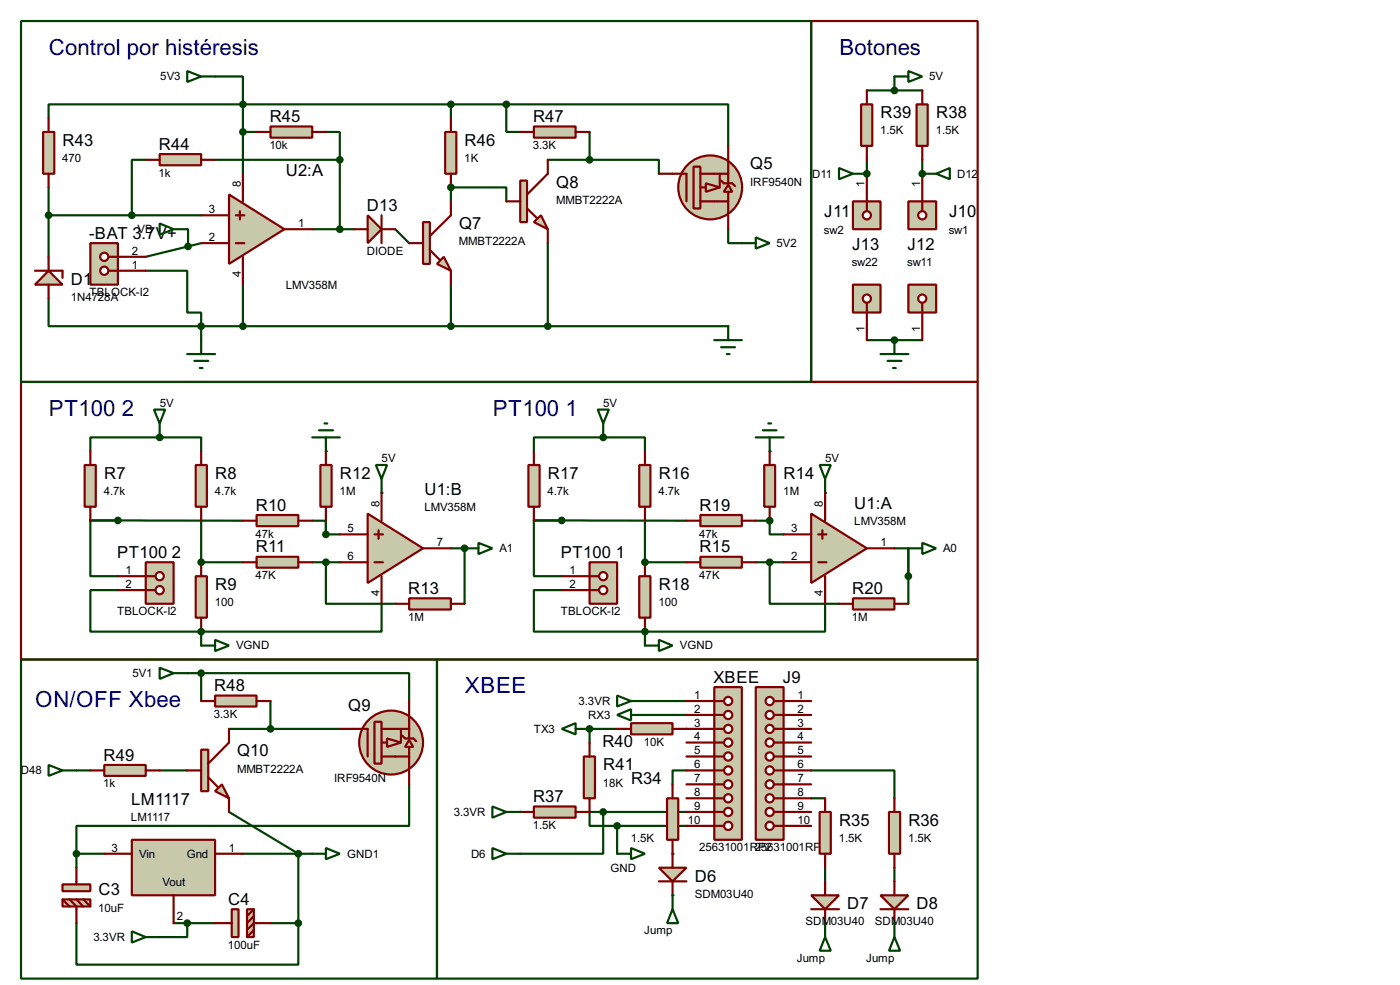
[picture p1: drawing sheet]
<svg xmlns="http://www.w3.org/2000/svg" width="256mm" height="180mm" viewBox="0 0 256 180" stroke-linecap="round" stroke-linejoin="round" font-family="sans-serif">
<circle cx="59.7" cy="82.6" r=".2" fill="#004000"/>
<path d="M16.6 82.6v-2.5h20.3v2.5" fill="none" stroke="#004000" stroke-width=".4"/>
<circle cx="29.3" cy="80.1" r=".2" fill="#004000"/>
<path d="M36.9 95.3v7.6h7.6" fill="none" stroke="#004000" stroke-width=".4"/>
<circle cx="36.9" cy="102.9" r=".2" fill="#004000"/>
<path d="M57.2 95.3h2.5v2.5v-2.5M57.2 102.9h2.5v7.6h12.7M85.1 100.4v10.1" fill="none" stroke="#004000" stroke-width=".4"/>
<circle cx="85.1" cy="100.4" r=".2" fill="#004000"/>
<path d="M118.2 128.3h7.6M118.2 130.9h7.6" fill="none" stroke="#004000" stroke-width=".4"/>
<circle cx="125.8" cy="133.4" r=".2" fill="#004000"/>
<path d="M113.1 133.4h-5.1v2.5" fill="none" stroke="#004000" stroke-width=".4"/>
<circle cx="108" cy="133.4" r=".2" fill="#004000"/>
<path d="M158.8 16.6h10.2M163.9 14v2.6M169 29.3v2.5" fill="none" stroke="#004000" stroke-width=".4"/>
<g fill="#004000">
<circle cx="169" cy="31.8" r=".2"/>
<circle cx="158.8" cy="31.8" r=".2"/>
</g>
<path d="M158.8 29.3v2.5" fill="none" stroke="#004000" stroke-width=".4"/>
<g fill="#004000">
<circle cx="158.8" cy="31.8" r=".2"/>
<circle cx="163.9" cy="62.3" r=".2"/>
</g>
<path d="M158.8 62.3h10.2M21.6 95.3h-5.2h.2M21.6 95.3h-5v10.2h5M21.6 95.3h22.9" fill="none" stroke="#004000" stroke-width=".4"/>
<circle cx="36.9" cy="115.6" r=".2" fill="#004000"/>
<path d="M21.6 108h-5v7.6h20.3v2.6" fill="none" stroke="#004000" stroke-width=".4"/>
<circle cx="141" cy="82.6" r=".2" fill="#004000"/>
<path d="M97.8 82.6v-2.5h20.4v2.5" fill="none" stroke="#004000" stroke-width=".4"/>
<circle cx="110.5" cy="80.1" r=".2" fill="#004000"/>
<path d="M118.2 95.3v7.6h7.6" fill="none" stroke="#004000" stroke-width=".4"/>
<circle cx="118.2" cy="102.9" r=".2" fill="#004000"/>
<path d="M102.9 95.3h-5.2h.1M102.9 95.3h-5.1v10.2h5.1M102.9 95.3h22.9" fill="none" stroke="#004000" stroke-width=".4"/>
<circle cx="118.2" cy="115.6" r=".2" fill="#004000"/>
<path d="M102.9 108h-5.1v7.6h20.4v2.6M125.8 141h-2.6v2.6" fill="none" stroke="#004000" stroke-width=".4"/>
<circle cx="123.2" cy="156.3" r=".2" fill="#004000"/>
<path d="M148.6 141h15.3v5.1M148.6 146.1h2.6M151.2 158.8v2.5M163.9 158.8v2.5" fill="none" stroke="#004000" stroke-width=".4"/>
<circle cx="95.3" cy="148.6" r=".2" fill="#004000"/>
<path d="M108 148.6h17.8M110.5 148.6v7.7h-15.2" fill="none" stroke="#004000" stroke-width=".4"/>
<g fill="#004000">
<circle cx="151.2" cy="169" r=".2"/>
<circle cx="163.9" cy="169" r=".2"/>
<circle cx="123.2" cy="163.9" r=".2"/>
</g>
<path d="M14 169v7.6h40.7v-7.6h-5.1M31.8 169h7.6M34.3 169v2.5h-5" fill="none" stroke="#004000" stroke-width=".4"/>
<circle cx="151.2" cy="90.2" r=".2" fill="#004000"/>
<path d="M138.5 102.9h5.1M141 102.9v7.6h12.7M151.2 110.5v5.1h-33M163.9 100.4h2.5v5.1M166.4 100.4v10.1" fill="none" stroke="#004000" stroke-width=".4"/>
<circle cx="141" cy="95.3" r=".2" fill="#004000"/>
<path d="M59.7 97.8h2.6M138.5 95.3h2.5v2.5h2.6M59.7 102.9h2.6M82.6 100.4h2.5" fill="none" stroke="#004000" stroke-width=".4"/>
<circle cx="69.9" cy="90.2" r=".2" fill="#004000"/>
<g fill="none" stroke="#004000" stroke-width=".4">
<path d="M8.9 21.6v-2.5h35.6v12.7M8.9 34.3v12.7M8.9 39.4h28M26.7 29.3h-2.5v10.1M39.4 29.3h22.9M44.5 24.2h2.5M59.7 24.2h2.6v5.1M62.3 29.3v12.7M82.6 36.9v-2.6h10.2v2.6M8.9 54.7v5h28M26.7 49.6h7.6v7.6h2.6v2.5M36.9 59.7v2.6"/>
<path d="M44.5 52.1v7.6M57.2 42h7.6M72.4 42l2.6 2.5M82.6 52.1v7.6h-45.7M69.9 110.5v5.1h-33M44.5 156.3h12.7M54.7 156.3v12.7M108 148.6v2.6h5.1M113.1 151.2h12.7M113.1 151.2v5.1"/>
</g>
<circle cx="82.6" cy="34.3" r=".2" fill="#004000"/>
<g fill="none" stroke="#004000" stroke-width=".4">
<path d="M39.4 14h5.1v5.1h48.3M82.6 19.1v2.5M92.8 19.1h40.6v7.6M92.8 19.1v5.1h2.5M100.4 29.3h7.6M108 29.3h12.7v2.5M108 24.2v5.1M34.3 42h.2v3.1M34.5 45.1l-7.8 1.9M36.9 44.5l-2.4 .6M82.6 59.7h50.8M100.4 44.5v15.2"/>
<path d="M133.4 42v2.5h2.5M68.9 85.1h2l-1 2.6zM69.9 87.7v2.5M34.3 123.2h2.6M36.9 123.2h38.1v5.1M36.9 123.2v5.1M42 133.4h20.3M49.6 128.3v5.1M14 141h2.6M14 156.3v2.5M14 156.3h5.1M29.3 141h5"/>
<path d="M42 148.6l12.7 7.7M75 143.6v7.6h-61v5.1"/>
</g>
<path d="M58.7 85.1h2.1v7.7h-2.1z" fill="#c8c8aa" stroke="#800000" stroke-width=".4"/>
<path d="M59.7 82.6v2.5M59.7 92.8v2.5" fill="none" stroke="#800000" stroke-width=".4"/>
<path d="M58.5 78.8h2.5M59.5 77.5h.5M57.2 80.1h5.1M59.7 80.1v2.5" fill="none" stroke="#004000" stroke-width=".4"/>
<path d="M47 101.9h7.7v2h-7.7z" fill="#c8c8aa" stroke="#800000" stroke-width=".4"/>
<path d="M44.5 102.9h2.5M54.7 102.9h2.5" fill="none" stroke="#800000" stroke-width=".4"/>
<path d="M35.9 85.1h2v7.7h-2z" fill="#c8c8aa" stroke="#800000" stroke-width=".4"/>
<path d="M36.9 82.6v2.5M36.9 92.8v2.5" fill="none" stroke="#800000" stroke-width=".4"/>
<path d="M15.5 85.1h2.1v7.7h-2.1z" fill="#c8c8aa" stroke="#800000" stroke-width=".4"/>
<path d="M16.6 82.6v2.5M16.6 92.8v2.5" fill="none" stroke="#800000" stroke-width=".4"/>
<path d="M28.2 75h2.1l-1 2.5zM29.3 77.5v2.6" fill="none" stroke="#004000" stroke-width=".4"/>
<circle cx="29.2" cy="80.1" r=".5" fill="#004000" stroke="#004000" stroke-width=".4"/>
<path d="M35.9 105.5h2v7.6h-2z" fill="#c8c8aa" stroke="#800000" stroke-width=".4"/>
<path d="M36.9 102.9v2.6M36.9 113.1v2.5" fill="none" stroke="#800000" stroke-width=".4"/>
<circle cx="36.8" cy="102.9" r=".5" fill="#004000" stroke="#004000" stroke-width=".4"/>
<path d="M47 94.3h7.7v2h-7.7z" fill="#c8c8aa" stroke="#800000" stroke-width=".4"/>
<path d="M44.5 95.3h2.5M54.7 95.3h2.5" fill="none" stroke="#800000" stroke-width=".4"/>
<path d="M75 109.5h7.6v2.1h-7.6z" fill="#c8c8aa" stroke="#800000" stroke-width=".4"/>
<path d="M72.4 110.5h2.6M82.6 110.5h2.5" fill="none" stroke="#800000" stroke-width=".4"/>
<g fill="#004000" stroke="#004000" stroke-width=".4">
<circle cx="59.7" cy="102.9" r=".5"/>
<circle cx="59.7" cy="97.8" r=".5"/>
<circle cx="85.1" cy="100.4" r=".5"/>
</g>
<path d="M87.7 99.4l2.5 1-2.5 1zM85.1 100.4h2.6" fill="none" stroke="#004000" stroke-width=".4"/>
<path d="M130.9 125.8h5v27.9h-5z" fill="#c8c8aa" stroke="#800000" stroke-width=".4"/>
<path d="M130.9 128.3h1.7" fill="none" stroke="#800000" stroke-width=".4"/>
<circle cx="133.4" cy="128.3" r=".75" fill="#feffff" stroke="#800000" stroke-width=".4"/>
<path d="M130.9 130.9h1.7" fill="none" stroke="#800000" stroke-width=".4"/>
<circle cx="133.4" cy="130.9" r=".75" fill="#feffff" stroke="#800000" stroke-width=".4"/>
<path d="M130.9 133.4h1.7" fill="none" stroke="#800000" stroke-width=".4"/>
<circle cx="133.4" cy="133.4" r=".75" fill="#feffff" stroke="#800000" stroke-width=".4"/>
<path d="M130.9 135.9h1.7" fill="none" stroke="#800000" stroke-width=".4"/>
<circle cx="133.4" cy="135.9" r=".75" fill="#feffff" stroke="#800000" stroke-width=".4"/>
<path d="M130.9 138.5h1.7" fill="none" stroke="#800000" stroke-width=".4"/>
<circle cx="133.4" cy="138.5" r=".75" fill="#feffff" stroke="#800000" stroke-width=".4"/>
<path d="M130.9 141h1.7" fill="none" stroke="#800000" stroke-width=".4"/>
<circle cx="133.4" cy="141" r=".75" fill="#feffff" stroke="#800000" stroke-width=".4"/>
<path d="M130.9 143.6h1.7" fill="none" stroke="#800000" stroke-width=".4"/>
<circle cx="133.4" cy="143.6" r=".75" fill="#feffff" stroke="#800000" stroke-width=".4"/>
<path d="M130.9 146.1h1.7" fill="none" stroke="#800000" stroke-width=".4"/>
<circle cx="133.4" cy="146.1" r=".75" fill="#feffff" stroke="#800000" stroke-width=".4"/>
<path d="M130.9 148.6h1.7" fill="none" stroke="#800000" stroke-width=".4"/>
<circle cx="133.4" cy="148.6" r=".75" fill="#feffff" stroke="#800000" stroke-width=".4"/>
<path d="M130.9 151.2h1.7" fill="none" stroke="#800000" stroke-width=".4"/>
<circle cx="133.4" cy="151.2" r=".75" fill="#feffff" stroke="#800000" stroke-width=".4"/>
<path d="M125.8 128.3h5.1M125.8 130.9h5.1M125.8 133.4h5.1M125.8 135.9h5.1M125.8 138.5h5.1M125.8 141h5.1M125.8 143.6h5.1M125.8 146.1h5.1M125.8 148.6h5.1M125.8 151.2h5.1" fill="none" stroke="#800000" stroke-width=".4"/>
<path d="M138.5 125.8h5.1v27.9h-5.1z" fill="#c8c8aa" stroke="#800000" stroke-width=".4"/>
<path d="M141.8 128.3h1.8" fill="none" stroke="#800000" stroke-width=".4"/>
<circle cx="141" cy="128.3" r=".75" fill="#feffff" stroke="#800000" stroke-width=".4"/>
<path d="M141.8 130.9h1.8" fill="none" stroke="#800000" stroke-width=".4"/>
<circle cx="141" cy="130.9" r=".75" fill="#feffff" stroke="#800000" stroke-width=".4"/>
<path d="M141.8 133.4h1.8" fill="none" stroke="#800000" stroke-width=".4"/>
<circle cx="141" cy="133.4" r=".75" fill="#feffff" stroke="#800000" stroke-width=".4"/>
<path d="M141.8 135.9h1.8" fill="none" stroke="#800000" stroke-width=".4"/>
<circle cx="141" cy="135.9" r=".75" fill="#feffff" stroke="#800000" stroke-width=".4"/>
<path d="M141.8 138.5h1.8" fill="none" stroke="#800000" stroke-width=".4"/>
<circle cx="141" cy="138.5" r=".75" fill="#feffff" stroke="#800000" stroke-width=".4"/>
<path d="M141.8 141h1.8" fill="none" stroke="#800000" stroke-width=".4"/>
<circle cx="141" cy="141" r=".75" fill="#feffff" stroke="#800000" stroke-width=".4"/>
<path d="M141.8 143.6h1.8" fill="none" stroke="#800000" stroke-width=".4"/>
<circle cx="141" cy="143.6" r=".75" fill="#feffff" stroke="#800000" stroke-width=".4"/>
<path d="M141.8 146.1h1.8" fill="none" stroke="#800000" stroke-width=".4"/>
<circle cx="141" cy="146.1" r=".75" fill="#feffff" stroke="#800000" stroke-width=".4"/>
<path d="M141.8 148.6h1.8" fill="none" stroke="#800000" stroke-width=".4"/>
<circle cx="141" cy="148.6" r=".75" fill="#feffff" stroke="#800000" stroke-width=".4"/>
<path d="M141.8 151.2h1.8" fill="none" stroke="#800000" stroke-width=".4"/>
<circle cx="141" cy="151.2" r=".75" fill="#feffff" stroke="#800000" stroke-width=".4"/>
<path d="M143.6 128.3h5M143.6 130.9h5M143.6 133.4h5M143.6 135.9h5M143.6 138.5h5M143.6 141h5M143.6 143.6h5M143.6 146.1h5M143.6 148.6h5M143.6 151.2h5" fill="none" stroke="#800000" stroke-width=".4"/>
<path d="M102.9 133.4l2.6-1v2zM105.5 133.4h2.5M113.1 127.3l2.5 1-2.5 1zM113.1 130.9l2.5-1.1v2.1zM115.6 128.3h2.6M115.6 130.9h2.6" fill="none" stroke="#004000" stroke-width=".4"/>
<path d="M115.6 132.4h7.6v2h-7.6z" fill="#c8c8aa" stroke="#800000" stroke-width=".4"/>
<path d="M113.1 133.4h2.5M123.2 133.4h2.6" fill="none" stroke="#800000" stroke-width=".4"/>
<path d="M107 138.5h2v7.6h-2z" fill="#c8c8aa" stroke="#800000" stroke-width=".4"/>
<path d="M108 135.9v2.6M108 146.1v2.5" fill="none" stroke="#800000" stroke-width=".4"/>
<circle cx="108" cy="133.4" r=".5" fill="#004000" stroke="#004000" stroke-width=".4"/>
<path d="M163.9 14h2.5M166.4 13l2.6 1-2.6 1zM153.7 30.8l2.6 1-2.6 1zM156.3 31.8h2.5M169 31.8h2.5M171.5 31.8l2.5-1v2z" fill="none" stroke="#004000" stroke-width=".4"/>
<path d="M166.4 36.9h5.1v5.1h-5.1z" fill="#c8c8aa" stroke="#800000" stroke-width=".4"/>
<path d="M169 36.9v1.8" fill="none" stroke="#800000" stroke-width=".4"/>
<circle cx="168.9" cy="39.4" r=".75" fill="#feffff" stroke="#800000" stroke-width=".4"/>
<path d="M169 31.8v5.1" fill="none" stroke="#800000" stroke-width=".4"/>
<path d="M156.3 36.9h5v5.1h-5z" fill="#c8c8aa" stroke="#800000" stroke-width=".4"/>
<path d="M158.8 36.9v1.8" fill="none" stroke="#800000" stroke-width=".4"/>
<circle cx="158.8" cy="39.4" r=".75" fill="#feffff" stroke="#800000" stroke-width=".4"/>
<path d="M158.8 31.8v5.1" fill="none" stroke="#800000" stroke-width=".4"/>
<path d="M166.4 52.1h5.1v5.1h-5.1z" fill="#c8c8aa" stroke="#800000" stroke-width=".4"/>
<path d="M169 55.4v1.8" fill="none" stroke="#800000" stroke-width=".4"/>
<circle cx="168.9" cy="54.7" r=".75" fill="#feffff" stroke="#800000" stroke-width=".4"/>
<path d="M169 57.2v5.1" fill="none" stroke="#800000" stroke-width=".4"/>
<path d="M156.3 52.1h5v5.1h-5z" fill="#c8c8aa" stroke="#800000" stroke-width=".4"/>
<path d="M158.8 55.4v1.8" fill="none" stroke="#800000" stroke-width=".4"/>
<circle cx="158.8" cy="54.7" r=".75" fill="#feffff" stroke="#800000" stroke-width=".4"/>
<path d="M158.8 57.2v5.1" fill="none" stroke="#800000" stroke-width=".4"/>
<path d="M157.8 19.1h2v7.6h-2z" fill="#c8c8aa" stroke="#800000" stroke-width=".4"/>
<path d="M158.8 16.6v2.5M158.8 26.7v2.6" fill="none" stroke="#800000" stroke-width=".4"/>
<path d="M167.9 19.1h2.1v7.6h-2.1z" fill="#c8c8aa" stroke="#800000" stroke-width=".4"/>
<path d="M169 16.6v2.5M169 26.7v2.6" fill="none" stroke="#800000" stroke-width=".4"/>
<g fill="#004000" stroke="#004000" stroke-width=".4">
<circle cx="163.8" cy="16.6" r=".5"/>
<circle cx="168.9" cy="31.8" r=".5"/>
<circle cx="158.8" cy="31.8" r=".5"/>
<circle cx="163.8" cy="62.3" r=".5"/>
</g>
<path d="M161.3 64.8h5.1M162.6 66.1h2.6M163.6 67.4h.5M163.9 62.3v2.5" fill="none" stroke="#004000" stroke-width=".4"/>
<path d="M26.7 102.9h5.1v7.6h-5.1z" fill="#c8c8aa" stroke="#800000" stroke-width=".4"/>
<path d="M26.7 105.5h1.8" fill="none" stroke="#800000" stroke-width=".4"/>
<circle cx="29.2" cy="105.5" r=".75" fill="#feffff" stroke="#800000" stroke-width=".4"/>
<path d="M26.7 108h1.8" fill="none" stroke="#800000" stroke-width=".4"/>
<circle cx="29.2" cy="108" r=".75" fill="#feffff" stroke="#800000" stroke-width=".4"/>
<path d="M21.6 105.5h5.1M21.6 108h5.1" fill="none" stroke="#800000" stroke-width=".4"/>
<g fill="#004000" stroke="#004000" stroke-width=".4">
<circle cx="21.6" cy="95.3" r=".5"/>
<circle cx="36.8" cy="115.6" r=".5"/>
</g>
<path d="M150.2 85.1h2l-1 2.6zM151.2 87.7v2.5M36.9 118.2h2.5M39.4 117.1l2.6 1.1-2.6 1z" fill="none" stroke="#004000" stroke-width=".4"/>
<path d="M140 85.1h2v7.7h-2z" fill="#c8c8aa" stroke="#800000" stroke-width=".4"/>
<path d="M141 82.6v2.5M141 92.8v2.5" fill="none" stroke="#800000" stroke-width=".4"/>
<path d="M139.8 78.8h2.5M140.8 77.5h.5M138.5 80.1h5.1M141 80.1v2.5" fill="none" stroke="#004000" stroke-width=".4"/>
<path d="M128.3 101.9h7.6v2h-7.6z" fill="#c8c8aa" stroke="#800000" stroke-width=".4"/>
<path d="M125.8 102.9h2.5M135.9 102.9h2.6" fill="none" stroke="#800000" stroke-width=".4"/>
<path d="M117.1 85.1h2.1v7.7h-2.1z" fill="#c8c8aa" stroke="#800000" stroke-width=".4"/>
<path d="M118.2 82.6v2.5M118.2 92.8v2.5" fill="none" stroke="#800000" stroke-width=".4"/>
<path d="M96.8 85.1h2.1v7.7h-2.1z" fill="#c8c8aa" stroke="#800000" stroke-width=".4"/>
<path d="M97.8 82.6v2.5M97.8 92.8v2.5" fill="none" stroke="#800000" stroke-width=".4"/>
<path d="M109.5 75h2.1l-1.1 2.5zM110.5 77.5v2.6" fill="none" stroke="#004000" stroke-width=".4"/>
<circle cx="110.5" cy="80.1" r=".5" fill="#004000" stroke="#004000" stroke-width=".4"/>
<path d="M117.1 105.5h2.1v7.6h-2.1z" fill="#c8c8aa" stroke="#800000" stroke-width=".4"/>
<path d="M118.2 102.9v2.6M118.2 113.1v2.5" fill="none" stroke="#800000" stroke-width=".4"/>
<circle cx="118.1" cy="102.9" r=".5" fill="#004000" stroke="#004000" stroke-width=".4"/>
<path d="M128.3 94.3h7.6v2h-7.6z" fill="#c8c8aa" stroke="#800000" stroke-width=".4"/>
<path d="M125.8 95.3h2.5M135.9 95.3h2.6" fill="none" stroke="#800000" stroke-width=".4"/>
<path d="M156.3 109.5h7.6v2.1h-7.6z" fill="#c8c8aa" stroke="#800000" stroke-width=".4"/>
<path d="M153.7 110.5h2.6M163.9 110.5h2.5" fill="none" stroke="#800000" stroke-width=".4"/>
<path d="M169 99.4l2.5 1-2.5 1zM166.4 100.4h2.6" fill="none" stroke="#004000" stroke-width=".4"/>
<path d="M108 102.9h5.1v7.6h-5.1z" fill="#c8c8aa" stroke="#800000" stroke-width=".4"/>
<path d="M108 105.5h1.8" fill="none" stroke="#800000" stroke-width=".4"/>
<circle cx="110.5" cy="105.5" r=".75" fill="#feffff" stroke="#800000" stroke-width=".4"/>
<path d="M108 108h1.8" fill="none" stroke="#800000" stroke-width=".4"/>
<circle cx="110.5" cy="108" r=".75" fill="#feffff" stroke="#800000" stroke-width=".4"/>
<path d="M148.6 3.9h30.5v66h-30.5zM3.9 69.9h175.2v50.8h-175.2zM102.9 105.5h5.1M102.9 108h5.1" fill="none" stroke="#800000" stroke-width=".4"/>
<g fill="#004000" stroke="#004000" stroke-width=".4">
<circle cx="102.9" cy="95.3" r=".5"/>
<circle cx="118.1" cy="115.6" r=".5"/>
</g>
<path d="M118.2 118.2h2.5M120.7 117.1l2.5 1.1-2.5 1z" fill="none" stroke="#004000" stroke-width=".4"/>
<path d="M122.2 146.1h2.1v7.6h-2.1z" fill="#c8c8aa" stroke="#800000" stroke-width=".4"/>
<path d="M123.2 143.6v2.5M123.2 153.7v2.6" fill="none" stroke="#800000" stroke-width=".4"/>
<path d="M120.7 158.8h5.1l-2.6 2.5z" fill="#c8c8aa" stroke="#800000" stroke-width=".4"/>
<path d="M123.2 156.3v2.5M120.7 161.3h5.1M123.2 161.3v2.6" fill="none" stroke="#800000" stroke-width=".4"/>
<path d="M148.6 163.9h5.1l-2.5 2.5z" fill="#c8c8aa" stroke="#800000" stroke-width=".4"/>
<path d="M148.6 166.4h5.1M151.2 161.3v2.6M151.2 166.4v2.6" fill="none" stroke="#800000" stroke-width=".4"/>
<path d="M150.2 148.6h2v7.7h-2z" fill="#c8c8aa" stroke="#800000" stroke-width=".4"/>
<path d="M151.2 146.1v2.5M151.2 156.3v2.5" fill="none" stroke="#800000" stroke-width=".4"/>
<path d="M162.9 148.6h2v7.7h-2z" fill="#c8c8aa" stroke="#800000" stroke-width=".4"/>
<path d="M163.9 146.1v2.5M163.9 156.3v2.5" fill="none" stroke="#800000" stroke-width=".4"/>
<path d="M161.3 163.9h5.1l-2.5 2.5z" fill="#c8c8aa" stroke="#800000" stroke-width=".4"/>
<path d="M161.3 166.4h5.1M163.9 161.3v2.6M163.9 166.4v2.6" fill="none" stroke="#800000" stroke-width=".4"/>
<path d="M97.8 147.6h7.7v2.1h-7.7z" fill="#c8c8aa" stroke="#800000" stroke-width=".4"/>
<path d="M95.3 148.6h2.5M105.5 148.6h2.5" fill="none" stroke="#800000" stroke-width=".4"/>
<path d="M90.2 147.6l2.6 1-2.6 1.1zM90.2 155.2l2.6 1.1-2.6 1zM92.8 148.6h2.5M92.8 156.3h2.5M123.2 166.4l1.1 2.6h-2.1zM123.2 163.9v2.5M151.2 171.5l1 2.5h-2zM151.2 169v2.5M163.9 171.5l1 2.5h-2zM163.9 169v2.5" fill="none" stroke="#004000" stroke-width=".4"/>
<circle cx="110.5" cy="148.6" r=".5" fill="#004000" stroke="#004000" stroke-width=".4"/>
<path d="M24.2 153.7h15.2v10.2h-15.2z" fill="#c8c8aa" stroke="#800000" stroke-width=".4"/>
<path d="M19.1 156.3h5.1M39.4 156.3h5.1M31.8 163.9v5.1" fill="none" stroke="#800000" stroke-width=".4"/>
<g fill="#c8c8aa" stroke="#800000" stroke-width=".4">
<path d="M11.5 161.9h5.1v1.2h-5.1z"/>
<path d="M11.5 164.6h5.1v1.3h-5.1z"/>
</g>
<path d="M14 158.8v3.1M11.5 164.6l1.3 1.3M12.8 164.6l1.2 1.3v3.1M14 164.6l1.3 1.3M15.3 164.6l1.3 1.3" fill="none" stroke="#800000" stroke-width=".4"/>
<g fill="#c8c8aa" stroke="#800000" stroke-width=".4">
<path d="M42.5 166.4h1.2v5.1h-1.2z"/>
<path d="M45.3 166.4h1.2v5.1h-1.2z"/>
</g>
<path d="M39.4 169h3.1M46.5 166.4l-1.2 1.3M46.5 167.7l-1.2 1.3M46.5 170.2l-1.2 1.3M49.6 169h-3.1l-1.2 1.2" fill="none" stroke="#800000" stroke-width=".4"/>
<g fill="#004000" stroke="#004000" stroke-width=".4">
<circle cx="54.6" cy="169" r=".5"/>
<circle cx="34.3" cy="169" r=".5"/>
</g>
<path d="M24.2 170.5l2.5 1-2.5 1zM26.7 171.5h2.6" fill="none" stroke="#004000" stroke-width=".4"/>
<path d="M148.6 94l10.2 6.4-10.2 6.3z" fill="#c8c8aa" stroke="#800000" stroke-width=".4"/>
<path d="M143.6 97.8h5M149.9 97.8h1.5M150.7 97.1v1.5M151.2 90.2v5.1M143.6 102.9h5M149.9 102.9h1.5M151.2 105.5v5M158.8 100.4h5.1" fill="none" stroke="#800000" stroke-width=".4"/>
<g fill="#004000" stroke="#004000" stroke-width=".4">
<circle cx="166.4" cy="105.5" r=".5"/>
<circle cx="141" cy="102.9" r=".5"/>
<circle cx="141" cy="95.3" r=".5"/>
</g>
<path d="M67.4 94l10.1 6.4-10.1 6.3z" fill="#c8c8aa" stroke="#800000" stroke-width=".4"/>
<path d="M62.3 97.8h5.1M68.6 97.8h1.6M69.4 97.1v1.5M69.9 90.2v5.1M62.3 102.9h5.1M68.6 102.9h1.6M69.9 105.5v5M77.5 100.4h5.1" fill="none" stroke="#800000" stroke-width=".4"/>
<path d="M57.2 156.3h2.5M59.7 155.2l2.6 1.1-2.6 1zM113.1 156.3h2.5M115.6 155.2l2.6 1.1-2.6 1z" fill="none" stroke="#004000" stroke-width=".4"/>
<g fill="#004000" stroke="#004000" stroke-width=".4">
<circle cx="54.6" cy="156.3" r=".5"/>
<circle cx="113" cy="151.2" r=".5"/>
</g>
<path d="M42 35.6l10.1 6.4-10.1 6.3z" fill="#c8c8aa" stroke="#800000" stroke-width=".4"/>
<path d="M36.9 39.4h5.1M43.2 39.4h1.6M44 38.7v1.5M44.5 31.8v5.1M36.9 44.5h5.1M43.2 44.5h1.6M44.5 47v5.1M52.1 42h5.1" fill="none" stroke="#800000" stroke-width=".4"/>
<path d="M8.9 49.6l2.6 2.5h-5.1z" fill="#c8c8aa" stroke="#800000" stroke-width=".4"/>
<path d="M6.4 49.6h5.1v1.3M8.9 47v2.6M8.9 52.1v2.6" fill="none" stroke="#800000" stroke-width=".4"/>
<path d="M7.9 24.2h2.1v7.6h-2.1z" fill="#c8c8aa" stroke="#800000" stroke-width=".4"/>
<path d="M8.9 21.6v2.6M8.9 31.8v2.5" fill="none" stroke="#800000" stroke-width=".4"/>
<circle cx="8.9" cy="39.4" r=".5" fill="#004000" stroke="#004000" stroke-width=".4"/>
<path d="M16.6 44.5h5v7.6h-5z" fill="#c8c8aa" stroke="#800000" stroke-width=".4"/>
<path d="M19.9 49.6h1.7" fill="none" stroke="#800000" stroke-width=".4"/>
<circle cx="19.1" cy="49.6" r=".75" fill="#feffff" stroke="#800000" stroke-width=".4"/>
<path d="M19.9 47h1.7" fill="none" stroke="#800000" stroke-width=".4"/>
<circle cx="19.1" cy="47" r=".75" fill="#feffff" stroke="#800000" stroke-width=".4"/>
<path d="M21.6 49.6h5.1M21.6 47h5.1" fill="none" stroke="#800000" stroke-width=".4"/>
<circle cx="36.8" cy="59.7" r=".5" fill="#004000" stroke="#004000" stroke-width=".4"/>
<path d="M29.3 28.2h7.6v2.1h-7.6z" fill="#c8c8aa" stroke="#800000" stroke-width=".4"/>
<path d="M26.7 29.3h2.6M36.9 29.3h2.5" fill="none" stroke="#800000" stroke-width=".4"/>
<g fill="#004000" stroke="#004000" stroke-width=".4">
<circle cx="24.1" cy="39.4" r=".5"/>
<circle cx="44.5" cy="19.1" r=".5"/>
</g>
<g fill="#c8c8aa" stroke="#800000" stroke-width=".4">
<path d="M129.3 33.6l2.6 .7-2.6 .8z"/>
<circle cx="130.1" cy="34.3" r="5.9"/>
</g>
<path d="M127.1 30.5h1.2v7.7h-1.2z" fill="#c8c8aa" stroke="#800000" stroke-width=".4"/>
<path d="M123.2 31.8h2.6v5.1M128.3 31.8h5.1M128.3 36.9h5.1M128.3 34.3h1M131.9 31.8v2.5" fill="none" stroke="#800000" stroke-width=".4"/>
<path d="M133.4 33.8l.8 1.3h-1.6z" fill="#c8c8aa" stroke="#800000" stroke-width=".4"/>
<path d="M120.7 31.8h2.5M132.1 33.1l.5 .5h1.6l.5 .5M133.4 26.7v6.9M133.4 35.1v4.1M133.4 39.4v2.6" fill="none" stroke="#800000" stroke-width=".4"/>
<circle cx="44.5" cy="59.7" r=".5" fill="#004000" stroke="#004000" stroke-width=".4"/>
<path d="M67.4 39.4l2.5 2.6-2.5 2.5z" fill="#c8c8aa" stroke="#800000" stroke-width=".4"/>
<path d="M69.9 39.4v5.1M64.8 42h2.6M69.9 42h2.5" fill="none" stroke="#800000" stroke-width=".4"/>
<circle cx="62.2" cy="42" r=".5" fill="#004000" stroke="#004000" stroke-width=".4"/>
<path d="M81.3 47l1.3 2.6-2.5-1.3z" fill="#c8c8aa" stroke="#800000" stroke-width=".4"/>
<path d="M77.5 40.7h1.3v7.6h-1.3z" fill="#c8c8aa" stroke="#800000" stroke-width=".4"/>
<path d="M82.6 36.9v2.5l-3.8 3.8M75 44.5h2.5M78.8 45.8l1.8 1.8M82.6 49.6v2.5" fill="none" stroke="#800000" stroke-width=".4"/>
<circle cx="82.6" cy="59.7" r=".5" fill="#004000" stroke="#004000" stroke-width=".4"/>
<path d="M97.8 40.7l1.3-1.3 1.3 2.6z" fill="#c8c8aa" stroke="#800000" stroke-width=".4"/>
<path d="M95.3 33.1h1.3v7.6h-1.3z" fill="#c8c8aa" stroke="#800000" stroke-width=".4"/>
<path d="M92.8 36.9h2.5M96.6 38.2l1.8 1.7M100.4 29.3v2.5l-3.8 3.8M100.4 42v2.5" fill="none" stroke="#800000" stroke-width=".4"/>
<path d="M34.3 64.8h5.1M35.6 66.1h2.6M36.6 67.4h.5M36.9 62.3v2.5" fill="none" stroke="#004000" stroke-width=".4"/>
<path d="M49.6 23.2h7.6v2h-7.6z" fill="#c8c8aa" stroke="#800000" stroke-width=".4"/>
<path d="M47 24.2h2.6M57.2 24.2h2.5" fill="none" stroke="#800000" stroke-width=".4"/>
<g fill="#004000" stroke="#004000" stroke-width=".4">
<circle cx="62.2" cy="29.3" r=".5"/>
<circle cx="44.5" cy="24.2" r=".5"/>
</g>
<path d="M81.6 24.2h2v7.6h-2z" fill="#c8c8aa" stroke="#800000" stroke-width=".4"/>
<path d="M82.6 21.6v2.6M82.6 31.8v2.5" fill="none" stroke="#800000" stroke-width=".4"/>
<g fill="#004000" stroke="#004000" stroke-width=".4">
<circle cx="82.6" cy="34.3" r=".5"/>
<circle cx="82.6" cy="19.1" r=".5"/>
</g>
<path d="M97.8 23.2h7.7v2h-7.7z" fill="#c8c8aa" stroke="#800000" stroke-width=".4"/>
<path d="M95.3 24.2h2.5M105.5 24.2h2.5" fill="none" stroke="#800000" stroke-width=".4"/>
<g fill="#004000" stroke="#004000" stroke-width=".4">
<circle cx="108" cy="29.3" r=".5"/>
<circle cx="92.7" cy="19.1" r=".5"/>
</g>
<path d="M135.9 44.5h2.6M138.5 43.5l2.5 1-2.5 1z" fill="none" stroke="#004000" stroke-width=".4"/>
<g fill="#c8c8aa" stroke="#800000" stroke-width=".4">
<path d="M70.9 135.2l2.6 .7-2.6 .8z"/>
<circle cx="71.6" cy="135.9" r="5.9"/>
</g>
<path d="M68.6 132.1h1.3v7.7h-1.3z" fill="#c8c8aa" stroke="#800000" stroke-width=".4"/>
<path d="M64.8 133.4h2.6v5.1M69.9 133.4h5.1M69.9 138.5h5.1M69.9 135.9h1M73.5 133.4v2.5" fill="none" stroke="#800000" stroke-width=".4"/>
<path d="M75 135.4l.7 1.3h-1.5z" fill="#c8c8aa" stroke="#800000" stroke-width=".4"/>
<path d="M62.3 133.4h2.5M73.7 134.7l.5 .5h1.5l.6 .5M75 128.3v6.9M75 136.7v4.1M75 141v2.6" fill="none" stroke="#800000" stroke-width=".4"/>
<path d="M39.4 144.8l1.3-1.2 1.3 2.5z" fill="#c8c8aa" stroke="#800000" stroke-width=".4"/>
<path d="M36.9 137.2h1.3v7.6h-1.3z" fill="#c8c8aa" stroke="#800000" stroke-width=".4"/>
<path d="M42 133.4v2.5l-3.8 3.9M34.3 141h2.6M38.2 142.3l1.7 1.8M42 146.1v2.5" fill="none" stroke="#800000" stroke-width=".4"/>
<path d="M39.4 127.3h7.6v2h-7.6z" fill="#c8c8aa" stroke="#800000" stroke-width=".4"/>
<path d="M36.9 128.3h2.5M47 128.3h2.6" fill="none" stroke="#800000" stroke-width=".4"/>
<g fill="#004000" stroke="#004000" stroke-width=".4">
<circle cx="49.5" cy="133.4" r=".5"/>
<circle cx="36.8" cy="123.2" r=".5"/>
</g>
<path d="M29.3 122.2l2.5 1-2.5 1.1zM31.8 123.2h2.5" fill="none" stroke="#004000" stroke-width=".4"/>
<path d="M19.1 140h7.6v2h-7.6z" fill="#c8c8aa" stroke="#800000" stroke-width=".4"/>
<path d="M16.6 141h2.5M26.7 141h2.6" fill="none" stroke="#800000" stroke-width=".4"/>
<g fill="none" stroke="#004000" stroke-width=".4">
<path d="M3.9 3.9h144.7v66h-144.7zM34.3 13l2.6 1-2.6 1zM36.9 14h2.5M29.3 40.9l2.5 1.1-2.5 1zM31.8 42h2.5M133.4 59.7v2.6M130.9 62.3h5M132.1 63.6h2.6M133.2 64.8h.5M3.9 120.7h76.2v58.4h-76.2zM80.1 120.7h99v58.4h-99zM8.9 140l2.6 1-2.6 1z"/>
<path d="M11.5 141h2.5"/>
</g>
<g fill="#004000" stroke="#004000" stroke-width=".4">
<circle cx="100.3" cy="59.7" r=".5"/>
<circle cx="34.4" cy="45.1" r=".5"/>
<circle cx="14" cy="156.3" r=".5"/>
</g>
<g font-size="4.6" fill="#000080">
<text x="9" y="10.1">Control por histéresis</text>
<text x="153.8" y="10.1">Botones</text>
<text x="9" y="76.1">PT100</text>
<text x="22.3" y="76.1">2</text>
<text x="90.3" y="76.1">PT100</text>
<text x="103.6" y="76.1">1</text>
<text x="6.5" y="129.4">ON/OFF Xbee</text>
<text x="85.2" y="126.9">XBEE</text>
</g>
<g font-size="3.4">
<text x="49.4" y="22.4">R45</text>
<text x="97.7" y="22.4">R47</text>
<text x="161.3" y="21.7">R39</text>
<text x="171.5" y="21.7">R38</text>
<text x="11.5" y="26.7">R43</text>
<text x="29.1" y="27.4">R44</text>
<text x="85.1" y="26.7">R46</text>
<text x="52.4" y="32.3">U2:A</text>
<text x="101.9" y="34.4">Q8</text>
<text x="137.5" y="31">Q5</text>
<text x="67.2" y="38.6">D13</text>
<text x="84.1" y="42">Q7</text>
<text x="151" y="39.8">J11</text>
<text x="173.9" y="39.8">J10</text>
<text x="16.4" y="43.7">-BAT 3.7V+</text>
<text x="156.1" y="45.8">J13</text>
<text x="166.3" y="45.8">J12</text>
<text x="13" y="52.1">D12</text>
<text x="19.1" y="87.7">R7</text>
<text x="39.4" y="87.7">R8</text>
<text x="62.3" y="87.7">R12</text>
<text x="100.4" y="87.7">R17</text>
<text x="120.7" y="87.7">R16</text>
<text x="143.6" y="87.7">R14</text>
<text x="46.9" y="93.5">R10</text>
<text x="77.8" y="90.7">U1:B</text>
<text x="128.2" y="93.5">R19</text>
<text x="156.5" y="93.2">U1:A</text>
<text x="46.9" y="101.1">R11</text>
<text x="128.2" y="101.1">R15</text>
<text x="21.5" y="102.1">PT100</text>
<text x="31.5" y="102.1">2</text>
<text x="102.8" y="102.1">PT100</text>
<text x="112.8" y="102.1">1</text>
<text x="39.4" y="108">R9</text>
<text x="74.8" y="108.7">R13</text>
<text x="120.7" y="108">R18</text>
<text x="156.1" y="108.7">R20</text>
<text x="130.7" y="125">XBEE</text>
<text x="143.4" y="125">J9</text>
<text x="39.3" y="126.5">R48</text>
<text x="63.8" y="130.1">Q9</text>
<text x="110.4" y="136.7">R40</text>
<text x="19" y="139.2">R49</text>
<text x="43.5" y="138.5">Q10</text>
<text x="110.5" y="141">R41</text>
<text x="115.6" y="143.6">R34</text>
<text x="24" y="147.4">LM1117</text>
<text x="97.7" y="146.8">R37</text>
<text x="153.7" y="151.2">R35</text>
<text x="166.4" y="151.2">R36</text>
<text x="127.3" y="161.4">D6</text>
<text x="18.1" y="163.9">C3</text>
<text x="41.8" y="165.6">C4</text>
<text x="155.2" y="166.4">D7</text>
<text x="167.9" y="166.4">D8</text>
</g>
<g font-size="2.4">
<text x="29.4" y="14.7">5V3</text>
<text x="170.2" y="14.7">5V</text>
<text x="11.4" y="29.6">470</text>
<text x="49.4" y="27.3">10k</text>
<text x="85.1" y="29.6">1K</text>
<text x="97.6" y="27.3">3.3K</text>
<text x="161.3" y="24.6">1.5K</text>
<text x="171.5" y="24.6">1.5K</text>
<text x="29.1" y="32.4">1k</text>
<text x="44.1" y="34.3" transform="rotate(-90 44.1 34.3)">8</text>
<text x="137.4" y="34">IRF9540N</text>
<text x="148.8" y="32.5">D11</text>
<text x="158.4" y="34.3" transform="rotate(-90 158.4 34.3)">1</text>
<text x="168.6" y="34.3" transform="rotate(-90 168.6 34.3)">1</text>
<text x="175.3" y="32.5">D12</text>
<text x="38.3" y="39">3</text>
<text x="54.7" y="41.6">1</text>
<text x="101.9" y="37.3">MMBT2222A</text>
<text x="24.2" y="46.6">2</text>
<text x="25.2" y="42.7">VB</text>
<text x="38.3" y="44.1">2</text>
<text x="67.2" y="46.6">DIODE</text>
<text x="84.1" y="44.9">MMBT2222A</text>
<text x="142.3" y="45.2">5V2</text>
<text x="151" y="42.7">sw2</text>
<text x="173.8" y="42.7">sw1</text>
<text x="24.2" y="49.2">1</text>
<text x="44.1" y="50.7" transform="rotate(-90 44.1 50.7)">4</text>
<text x="52.3" y="52.9">LMV358M</text>
<text x="156.1" y="48.7">sw22</text>
<text x="166.2" y="48.7">sw11</text>
<text x="13" y="55">1N4728A</text>
<text x="16.4" y="54.2">TBLOCK-I2</text>
<text x="158.4" y="60.9" transform="rotate(-90 158.4 60.9)">1</text>
<text x="168.6" y="60.9" transform="rotate(-90 168.6 60.9)">1</text>
<text x="29.3" y="74.4">5V</text>
<text x="110.5" y="74.4">5V</text>
<text x="69.9" y="84.6">5V</text>
<text x="151.2" y="84.6">5V</text>
<text x="19.1" y="90.7">4.7k</text>
<text x="39.4" y="90.7">4.7k</text>
<text x="62.2" y="90.7">1M</text>
<text x="69.5" y="92.8" transform="rotate(-90 69.5 92.8)">8</text>
<text x="77.7" y="93.6">LMV358M</text>
<text x="100.3" y="90.7">4.7k</text>
<text x="120.7" y="90.7">4.7k</text>
<text x="143.5" y="90.7">1M</text>
<text x="150.8" y="92.8" transform="rotate(-90 150.8 92.8)">8</text>
<text x="46.8" y="98.4">47k</text>
<text x="63.7" y="97.4">5</text>
<text x="80.1" y="100">7</text>
<text x="91.5" y="101.1">A1</text>
<text x="128.1" y="98.4">47k</text>
<text x="145" y="97.4">3</text>
<text x="156.5" y="96.1">LMV358M</text>
<text x="161.3" y="100">1</text>
<text x="172.8" y="101.1">A0</text>
<text x="23" y="105.1">1</text>
<text x="23" y="107.6">2</text>
<text x="46.8" y="106">47K</text>
<text x="63.7" y="102.5">6</text>
<text x="104.3" y="105.1">1</text>
<text x="104.3" y="107.6">2</text>
<text x="128.1" y="106">47K</text>
<text x="145" y="102.5">2</text>
<text x="21.4" y="112.6">TBLOCK-I2</text>
<text x="39.4" y="111">100</text>
<text x="69.5" y="109.2" transform="rotate(-90 69.5 109.2)">4</text>
<text x="74.8" y="113.7">1M</text>
<text x="102.7" y="112.6">TBLOCK-I2</text>
<text x="120.7" y="111">100</text>
<text x="150.8" y="109.2" transform="rotate(-90 150.8 109.2)">4</text>
<text x="156.1" y="113.7">1M</text>
<text x="43.2" y="118.9">VGND</text>
<text x="124.5" y="118.9">VGND</text>
<text x="24.3" y="123.9">5V1</text>
<text x="39.2" y="131.4">3.3K</text>
<text x="106" y="129">3.3VR</text>
<text x="107.7" y="131.6">RX3</text>
<text x="127.2" y="127.9">1</text>
<text x="127.2" y="130.5">2</text>
<text x="146.1" y="127.9">1</text>
<text x="146.1" y="130.5">2</text>
<text x="97.8" y="134.1">TX3</text>
<text x="118" y="136.5">10K</text>
<text x="127.2" y="133">3</text>
<text x="127.2" y="135.5">4</text>
<text x="146.1" y="133">3</text>
<text x="146.1" y="135.5">4</text>
<text x="3.8" y="141.7">D48</text>
<text x="43.4" y="141.5">MMBT2222A</text>
<text x="61.2" y="143.2">IRF9540N</text>
<text x="110.5" y="144">18K</text>
<text x="127.2" y="138.1">5</text>
<text x="127.2" y="140.6">6</text>
<text x="127.2" y="143.2">7</text>
<text x="146.1" y="138.1">5</text>
<text x="146.1" y="140.6">6</text>
<text x="146.1" y="143.2">7</text>
<text x="18.9" y="144.1">1k</text>
<text x="83.2" y="149.3">3.3VR</text>
<text x="127.2" y="145.7">8</text>
<text x="127.2" y="148.2">9</text>
<text x="146.1" y="145.7">8</text>
<text x="146.1" y="148.2">9</text>
<text x="20.5" y="155.9">3</text>
<text x="24" y="150.3">LM1117</text>
<text x="42" y="155.9">1</text>
<text x="97.6" y="151.8">1.5K</text>
<text x="115.6" y="154.2">1.5K</text>
<text x="126" y="150.8">10</text>
<text x="128.1" y="155.8">25631001R2P52631001RP</text>
<text x="146.1" y="150.8">10</text>
<text x="150.4" y="155.8">2</text>
<text x="153.7" y="154.2">1.5K</text>
<text x="166.4" y="154.2">1.5K</text>
<text x="25.5" y="157">Vin</text>
<text x="34.2" y="157">Gnd</text>
<text x="63.6" y="157">GND1</text>
<text x="86.3" y="157">D6</text>
<text x="111.8" y="159.5">GND</text>
<text x="18" y="166.9">10uF</text>
<text x="29.8" y="162.2">Vout</text>
<text x="127.3" y="164.3">SDM03U40</text>
<text x="17.1" y="172.2">3.3VR</text>
<text x="32.4" y="168.3">2</text>
<text x="41.8" y="173.6">100uF</text>
<text x="118" y="170.9">Jump</text>
<text x="147.6" y="169.4">SDM03U40</text>
<text x="160.3" y="169.4">SDM03U40</text>
<text x="146" y="176">Jump</text>
<text x="158.7" y="176">Jump</text>
</g>
</svg>
